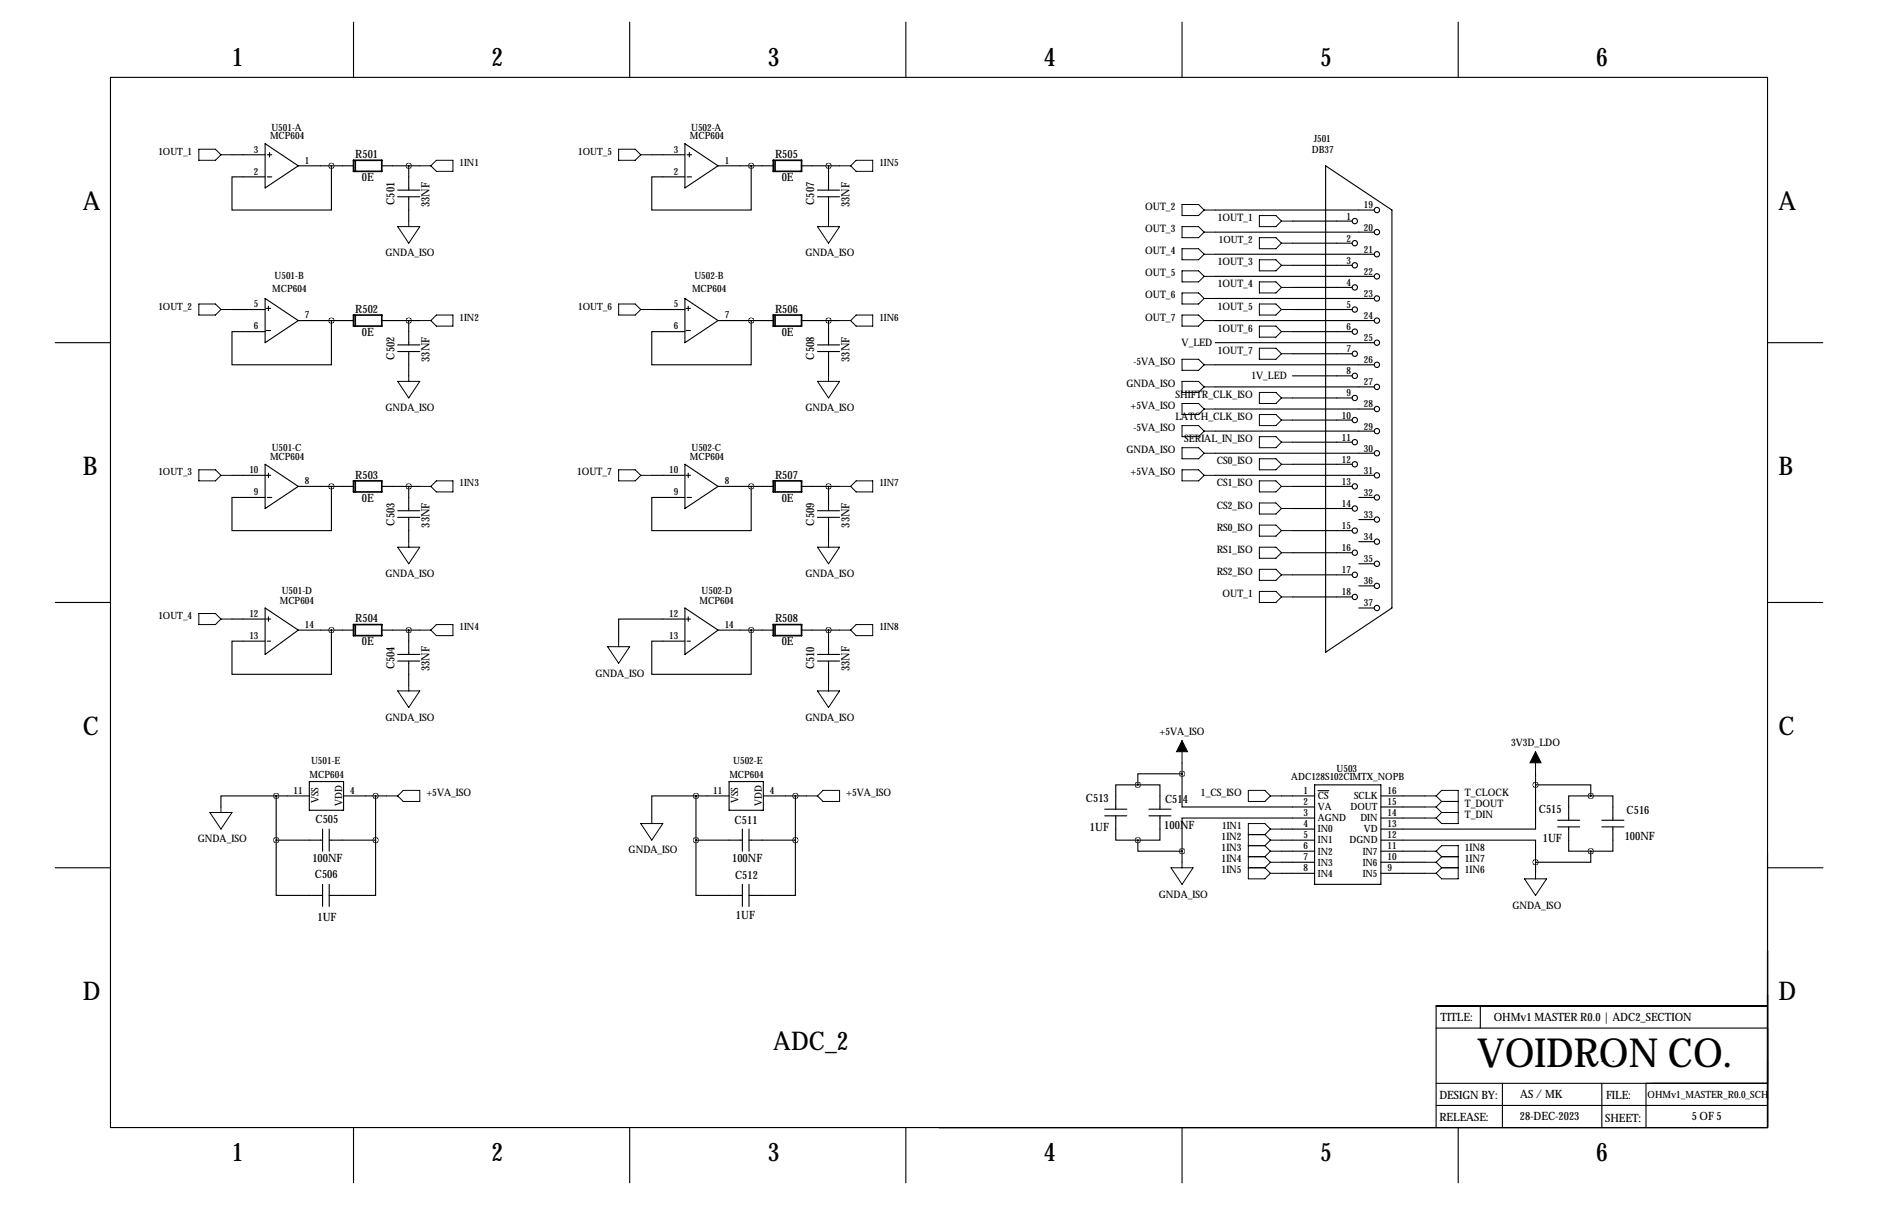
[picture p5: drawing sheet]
<svg xmlns="http://www.w3.org/2000/svg" width="432mm" height="279mm" viewBox="0 0 432 279" stroke-linecap="round" stroke-linejoin="round" font-family="sans-serif">
<g fill="none" stroke="#000" stroke-width=".25">
<path d="M25.4 17.8h381v241.3h-381zM81.3 5.1v12.7M144.8 5.1v12.7M208.3 5.1v12.7M271.8 5.1v12.7M335.3 5.1v12.7M53.3 35.6h7.7M61 33l7.6 5.1-7.6 5.1zM61.5 35.6h1M62 35.1v1M68.6 38.1h12.7M76.2 38.1v10.2h-22.9v-7.7h7.7"/>
<path d="M87.7 38.1h8.8M94 38.1v5.6M149.9 35.6h7.6M157.5 33l7.6 5.1-7.6 5.1zM158 35.6h1M158.5 35.1v1M165.1 38.1h12.7M172.7 38.1v10.2h-22.8v-7.7h7.6M184.2 38.1h8.8M190.5 38.1v5.6M304.8 38.1l15.2 10.2v91.4l-15.2 10.2zM61.5 40.6h1"/>
<path d="M91.4 43.7h5.1M91.4 45.2h5.1M94 45.2v5.6M158 40.6h1M188 43.7h5M188 45.2h5M190.5 45.2v5.6M279.4 48.3h36.6M279.4 53.3h36.6M279.4 58.4h36.6M297.2 50.8h13.7M297.2 55.9h13.7"/>
<path d="M12.7 78.7h12.7M53.3 71.1h7.7M61 68.6l7.6 5.1-7.6 5zM61.2 70.9h1M61.2 75.9h1M61.7 70.4v1M68.6 73.7h12.7M76.2 73.7v10.1h-22.9v-7.6h7.7M87.7 73.7h8.8M91.4 79.2h5.1M94 73.7v5.5M149.9 71.1h7.6"/>
<path d="M157.5 68.6l7.6 5.1-7.6 5zM157.7 70.9h1M157.7 75.9h1M158.2 70.4v1M165.1 73.7h12.7M172.7 73.7v10.1h-22.8v-7.6h7.6M184.2 73.7h8.8M188 79.2h5M190.5 73.7v5.5M279.4 78.7h36.6M279.4 73.7h36.6M279.4 63.5h36.6"/>
<path d="M279.4 68.6h36.6M297.2 76.2h13.7M297.2 71.1h13.7M297.2 61h13.7M297.2 66h13.7M406.4 78.7h12.7M91.4 80.8h5.1M94 80.8v5.6M188 80.8h5M190.5 80.8v5.6M279.4 83.8h36.6M279.4 88.9h36.6"/>
<path d="M279.4 94h36.6M279.4 99.1h36.6M297.2 81.3h13.7M297.2 86.4h13.7M297.2 91.4h13.7M297.2 96.5h13.7M53.3 109.2h7.7M61 106.7l7.6 5.1-7.6 5zM61.2 109.2h1M61.5 114.3h1M61.7 108.7v1M68.6 111.8h12.7"/>
<path d="M76.2 111.8v10.1h-22.9v-7.6h7.7M87.7 111.8h8.8M91.4 117.3h5.1M91.4 118.9h5.1M94 111.8v5.5M94 118.9v5.6M149.9 109.2h7.6M157.5 106.7l7.6 5.1-7.6 5zM157.7 109.2h1M158 114.3h1M158.2 108.7v1M165.1 111.8h12.7"/>
<path d="M172.7 111.8v10.1h-22.8v-7.6h7.6M184.2 111.8h8.8M188 117.3h5M188 118.9h5M190.5 111.8v5.5M190.5 118.9v5.6M279.4 109.2h36.6M279.4 104.1h36.6M297.2 111.8h13.7M297.2 101.6h13.7M297.2 106.7h13.7M297.2 116.8h13.7"/>
<path d="M312.4 114.3h3.6M312.4 119.4h3.6M12.7 138.4h12.7M61 139.7l7.6 5.1-7.6 5.6zM157.5 139.7l7.6 5.1-7.6 5.6zM297.2 121.9h13.7M297.2 127h13.7M297.2 132.1h13.7M297.2 137.2h13.7M312.4 124.5h3.6M312.4 129.5h3.6M312.4 134.6h3.6"/>
<path d="M312.4 139.7h3.6M406.4 138.4h12.7M53.3 142.2h7.7M61.2 142.2h1M61.5 147.3h.7M61.7 141.7v1M68.6 144.8h12.7M76.2 144.8v10.1h-22.9v-7.6h7.7M87.7 144.8h8.8M91.4 150.4h5.1M91.4 151.9h5.1M94 144.8v5.6"/>
<path d="M94 151.9v5.6M157.5 142.2h-15.3v5.1M157.7 142.2h1M158 147.3h.7M158.2 141.7v1M165.1 144.8h12.7M172.7 144.8v10.1h-22.8v-7.6h7.6M184.2 144.8h8.8M188 150.4h5M188 151.9h5M190.5 144.8v5.6M190.5 151.9v5.6"/>
<path d="M71.1 179.6h7.9v6.6h-7.9zM167.6 179.6h7.9v6.6h-7.9zM271.8 177.8v7.6h30.5M271.8 177.8h-10.2v2.5M271.8 175.3v2.5M353.1 177.8v2.5M12.7 199.4h12.7M63.5 193v12.7h10.7M63.5 182.9h-12.7v2.5M63.5 193h10.7M63.5 182.9h7.6M63.5 182.9v10.1"/>
<path d="M74.2 190.5v5.1M75.7 190.5v5.1M75.7 193h10.7M79 182.9h9.9M86.4 193v12.7h-10.7M86.4 182.9v10.1M160 193v12.7h10.7M160 182.9h-10.1v5.1M160 193h10.7M160 182.9h7.6M160 182.9v10.1M170.7 190.5v5.1"/>
<path d="M172.2 193h10.7M172.2 190.5v5.1M175.5 182.9h9.9M182.9 193v12.7h-10.7M182.9 182.9v10.1M254 187.5h5.1M254 185.9h5.1M256.5 187.5v5.5h5.1M261.6 180.3h-5.1v5.6M261.6 193v2.6h10.2M261.6 180.3h5.1v5.6M264.2 187.5h5"/>
<path d="M264.2 185.9h5M266.7 187.5v5.5h-5.1M271.8 195.6v2.5M294.6 193h7.7M294.6 182.9h7.7M294.6 190.5h7.7M294.6 195.6h7.7M294.6 198.1h7.7M302.3 188h-30.5v7.6M302.3 180.3h15.2v22.9h-15.2zM303 181.7h2.5M317.5 193h35.6v5.1"/>
<path d="M317.5 182.9h10.2M317.5 185.4h10.2M317.5 188h10.2M317.5 195.6h10.2M317.5 198.1h10.2M353.1 180.3v10.2h-35.6M353.1 180.3h12.7v2.6M353.1 198.1v2.6M358.1 190h5.1M358.1 188.5h5.1M360.7 190v5.6h5.1M365.8 182.9h-5.1v5.6"/>
<path d="M365.8 182.9h5v5.6M365.8 195.6v2.5h-12.7M368.3 190h5.1M368.3 188.5h5.1M370.8 190v5.6h-5M406.5 199.4h12.7M74.2 203.2v5.1M75.7 203.2v5.1M170.7 203.2v5.1M172.2 203.2v5.1M294.6 200.7h7.7M317.5 200.7h10.2"/>
<path d="M330.2 236.2h76.2M340.4 231.1v5.1M406.4 231.1h-76.2v28M81.3 259.1v12.7M144.8 259.1v12.7M208.3 259.1v12.7M271.8 259.1v12.7M330.2 248.9h76.2M330.2 254h76.2M335.3 259.1v12.7M345.4 248.9v10.2M368.3 243.8h.1"/>
<path d="M368.3 248.9v10.2M370.8 243.8h.1M378.5 248.9v10.2"/>
<circle cx="311.5" cy="50.8" r=".61"/>
<circle cx="311.5" cy="55.9" r=".61"/>
<circle cx="316.6" cy="53.3" r=".61"/>
<circle cx="316.6" cy="58.4" r=".61"/>
<circle cx="316.6" cy="48.3" r=".61"/>
<circle cx="311.5" cy="76.2" r=".61"/>
<circle cx="311.5" cy="66" r=".61"/>
<circle cx="311.5" cy="71.1" r=".61"/>
<circle cx="311.5" cy="61" r=".61"/>
<circle cx="316.6" cy="63.5" r=".61"/>
<circle cx="316.6" cy="68.6" r=".61"/>
<circle cx="316.6" cy="78.7" r=".61"/>
<circle cx="316.6" cy="73.7" r=".61"/>
<circle cx="311.5" cy="91.4" r=".61"/>
<circle cx="311.5" cy="81.3" r=".61"/>
<circle cx="311.5" cy="86.4" r=".61"/>
<circle cx="311.5" cy="96.5" r=".61"/>
<circle cx="316.6" cy="88.9" r=".61"/>
<circle cx="316.6" cy="94" r=".61"/>
<circle cx="316.6" cy="83.8" r=".61"/>
<circle cx="316.6" cy="99.1" r=".61"/>
<circle cx="311.5" cy="116.8" r=".61"/>
<circle cx="311.5" cy="111.8" r=".61"/>
<circle cx="311.5" cy="101.6" r=".61"/>
<circle cx="311.5" cy="106.7" r=".61"/>
<circle cx="316.6" cy="104.1" r=".61"/>
<circle cx="316.6" cy="114.3" r=".61"/>
<circle cx="316.6" cy="119.4" r=".61"/>
<circle cx="316.6" cy="109.2" r=".61"/>
<circle cx="311.5" cy="137.2" r=".61"/>
<circle cx="311.5" cy="127" r=".61"/>
<circle cx="311.5" cy="132.1" r=".61"/>
<circle cx="311.5" cy="121.9" r=".61"/>
<circle cx="316.6" cy="129.5" r=".61"/>
<circle cx="316.6" cy="124.5" r=".61"/>
<circle cx="316.6" cy="139.7" r=".61"/>
<circle cx="316.6" cy="134.6" r=".61"/>
</g>
<g fill="none" stroke="#000" stroke-width=".38">
<path d="M81.3 36.8h6.5v2.6h-6.5zM81.7 36.9v2.5M177.8 36.8h6.5v2.6h-6.5zM178.2 36.9v2.5M81.3 72.4h6.5v2.5h-6.5zM81.7 72.5v2.4M177.8 72.4h6.5v2.5h-6.5zM178.2 72.5v2.4M81.3 110.5h6.5v2.5h-6.5zM81.7 110.6v2.4M177.8 110.5h6.5v2.5h-6.5zM178.2 110.6v2.4"/>
<path d="M81.3 143.5h6.5v2.5h-6.5zM81.7 143.6v2.4M177.8 143.5h6.5v2.5h-6.5zM178.2 143.6v2.4"/>
</g>
<g fill="none" stroke="#000" stroke-width=".23">
<path d="M45.7 34.3h3.8l1.3 1.3-1.3 1.2h-3.8zM50.8 35.6h2.5M96.5 38.1h2.6M99.1 38.1l1.2-1.3h3.8v2.6h-3.8zM142.2 34.3h3.8l1.3 1.3-1.3 1.2h-3.8zM147.3 35.6h2.6M193 38.1h2.6M195.6 38.1l1.2-1.3h3.9v2.6h-3.9zM91.4 52.1h5.1l-2.5 3.8zM94 50.8v1.3M188 52.1h5l-2.5 3.8zM190.5 50.8v1.3"/>
<path d="M271.8 52.1h3.8l1.3 1.2-1.3 1.3h-3.8zM271.8 47h3.8l1.3 1.3-1.3 1.2h-3.8zM271.8 57.2h3.8l1.3 1.2-1.3 1.3h-3.8zM276.9 48.3h2.5M276.9 53.3h2.5M276.9 58.4h2.5M289.6 49.5h3.8l1.2 1.3-1.2 1.3h-3.8zM289.6 54.6h3.8l1.2 1.3-1.2 1.3h-3.8zM289.6 59.7h3.8l1.2 1.3-1.2 1.2h-3.8zM294.6 50.8h2.6M294.6 55.9h2.6M45.7 69.8h3.8l1.3 1.3-1.3 1.3h-3.8z"/>
<path d="M50.8 71.1h2.5M96.5 73.7h2.6M99.1 73.7l1.2-1.3h3.8v2.5h-3.8zM142.2 69.8h3.8l1.3 1.3-1.3 1.3h-3.8zM147.3 71.1h2.6M193 73.7h2.6M196.8 72.4h3.9v2.5h-3.9l-1.2-1.2zM271.8 72.4h3.8l1.3 1.3-1.3 1.2h-3.8zM271.8 67.3h3.8l1.3 1.3-1.3 1.2h-3.8zM271.8 62.2h3.8l1.3 1.3-1.3 1.3h-3.8zM276.9 73.7h2.5M276.9 63.5h2.5"/>
<path d="M276.9 68.6h2.5M289.6 74.9h3.8l1.2 1.3-1.2 1.3h-3.8zM289.6 69.8h3.8l1.2 1.3-1.2 1.3h-3.8zM289.6 64.8h3.8l1.2 1.2-1.2 1.3h-3.8zM294.6 71.1h2.6M294.6 61h2.6M294.6 66h2.6M294.6 76.2h2.6M91.4 87.6h5.1l-2.5 3.8zM94 86.4v1.2M188 87.6h5l-2.5 3.8zM190.5 86.4v1.2"/>
<path d="M271.8 87.6h3.8l1.3 1.3-1.3 1.3h-3.8zM271.8 92.7h3.8l1.3 1.3-1.3 1.2h-3.8zM271.8 82.5h3.8l1.3 1.3-1.3 1.3h-3.8zM271.8 97.8h3.8l1.3 1.3-1.3 1.2h-3.8zM276.9 83.8h2.5M276.9 88.9h2.5M276.9 94h2.5M276.9 99.1h2.5M289.6 80h3.8l1.2 1.3-1.2 1.2h-3.8zM289.6 90.2h3.8l1.2 1.2-1.2 1.3h-3.8zM289.6 95.2h3.8l1.2 1.3-1.2 1.3h-3.8zM294.6 81.3h2.6"/>
<path d="M294.6 91.4h2.6M294.6 96.5h2.6M45.7 107.9h3.8l1.3 1.3-1.3 1.3h-3.8zM50.8 109.2h2.5M96.5 111.8h2.6M99.1 111.8l1.2-1.3h3.8v2.5h-3.8zM142.2 107.9h3.8l1.3 1.3-1.3 1.3h-3.8zM147.3 109.2h2.6M193 111.8h2.6M195.6 111.8l1.2-1.3h3.9v2.5h-3.9zM271.8 107.9h3.8l1.3 1.3-1.3 1.3h-3.8zM271.8 102.9h3.8l1.3 1.2-1.3 1.3h-3.8z"/>
<path d="M276.9 109.2h2.5M276.9 104.1h2.5M289.6 110.5h3.8l1.2 1.3-1.2 1.2h-3.8zM289.6 105.4h3.8l1.2 1.3-1.2 1.2h-3.8zM289.6 100.3h3.8l1.2 1.3-1.2 1.3h-3.8zM289.6 115.6h3.8l1.2 1.2-1.2 1.3h-3.8zM294.6 111.8h2.6M294.6 101.6h2.6M294.6 106.7h2.6M294.6 116.8h2.6M91.4 125.7h5.1l-2.5 3.8zM94 124.5v1.2"/>
<path d="M188 125.7h5l-2.5 3.8zM190.5 124.5v1.2M289.6 125.7h3.8l1.2 1.3-1.2 1.3h-3.8zM289.6 120.7h3.8l1.2 1.2-1.2 1.3h-3.8zM289.6 130.8h3.8l1.2 1.3-1.2 1.2h-3.8zM289.6 135.9h3.8l1.2 1.3-1.2 1.2h-3.8zM294.6 121.9h2.6M294.6 127h2.6M294.6 132.1h2.6M294.6 137.2h2.6M45.7 141h3.8l1.3 1.2-1.3 1.3h-3.8zM50.8 142.2h2.5"/>
<path d="M91.4 158.8h5.1l-2.5 3.8zM94 157.5v1.3M96.5 144.8h2.6M99.1 144.8l1.2-1.3h3.8v2.5h-3.8zM139.7 148.6h5.1l-2.6 3.8zM142.2 147.3v1.3M188 158.8h5l-2.5 3.8zM190.5 157.5v1.3M193 144.8h2.6M196.8 143.5h3.9v2.5h-3.9l-1.2-1.2zM271.8 170.2v5.1M353.1 172.7v5.1"/>
<path d="M48.3 186.7h5l-2.5 3.8zM50.8 185.4v1.3M88.9 182.9h2.5M92.7 181.6h3.8v2.5h-3.8l-1.3-1.2zM147.3 189.2h5.1l-2.5 3.8zM149.9 188v1.2M185.4 182.9h2.6M188 182.9l1.2-1.3h3.8v2.5h-3.8zM269.2 199.4h5.1l-2.5 3.8zM271.8 198.1v1.3M287 181.6h3.8l1.3 1.3-1.3 1.2h-3.8zM287 191.8h3.8"/>
<path d="M287 194.3h3.8M287 196.8h3.8M287 199.4h3.8M290.8 191.8l1.3 1.2M290.8 194.3l1.3 1.3M290.8 196.8l1.3 1.3M290.8 199.4l1.3 1.3M292.1 182.9h2.5M292.1 190.5l-1.3-1.3h-3.8v12.7h3.8l1.3-1.2M292.1 190.5h2.5M292.1 190.5l-1.3 1.3M292.1 193h2.5"/>
<path d="M292.1 193l-1.3 1.3M292.1 195.6h2.5M292.1 195.6l-1.3 1.2M292.1 198.1h2.5M292.1 198.1l-1.3 1.3M327.7 182.9h2.5M327.7 195.6h2.5M327.7 198.1h2.5M327.7 188h2.5M327.7 185.4h2.5M330.2 182.9l1.3-1.3h3.8v7.6h-3.8l-1.3-1.2M330.2 195.6l1.3-1.3h3.8v7.6h-3.8l-1.3-1.2"/>
<path d="M330.2 198.1l1.3 1.3M330.2 195.6l1.3 1.2M330.2 185.4l1.3 1.3M330.2 182.9l1.3 1.2M331.5 186.7h3.8M331.5 184.1h3.8M331.5 196.8h3.8M331.5 199.4h3.8M331.5 199.4l-1.3 1.3M331.5 196.8l-1.3 1.3M331.5 186.7l-1.3 1.3M331.5 184.1l-1.3 1.3"/>
<path d="M292.1 200.7h2.5M327.7 200.7h2.5M350.5 201.9h5.1l-2.5 3.8zM353.1 200.7v1.2"/>
</g>
<path d="M271.8 170.2l1.2 2.5h-2.5zM353.1 172.7l1.2 2.6h-2.5z" fill="#000" stroke="#000" stroke-width=".23"/>
<path d="M93.9 38.1a.05 .05 0 0 0 .1 0 .05 .05 0 0 0-.1 0zM93.9 73.7a.05 .05 0 0 0 .1 0 .05 .05 0 0 0-.1 0zM93.9 111.8a.05 .05 0 0 0 .1 0 .05 .05 0 0 0-.1 0zM93.9 144.8a.05 .05 0 0 0 .1 0 .05 .05 0 0 0-.1 0zM86.3 193a.05 .05 0 0 0 .1 0 .05 .05 0 0 0-.1 0zM86.3 182.9a.05 .05 0 0 0 .1 0 .05 .05 0 0 0-.1 0zM172.7 144.8a.05 .05 0 0 0 .1 0 .05 .05 0 0 0-.1 0zM172.7 111.8a.05 .05 0 0 0 .1 0 .05 .05 0 0 0-.1 0zM172.7 38.1a.05 .05 0 0 0 .1 0 .05 .05 0 0 0-.1 0zM172.7 73.7a.05 .05 0 0 0 .1 0 .05 .05 0 0 0-.1 0zM182.8 193a.05 .05 0 0 0 .1 0 .05 .05 0 0 0-.1 0zM182.8 182.9a.05 .05 0 0 0 .1 0 .05 .05 0 0 0-.1 0zM160 193a.05 .05 0 0 0 .1 0 .05 .05 0 0 0-.1 0zM160 182.9a.05 .05 0 0 0 .1 0 .05 .05 0 0 0-.1 0zM261.6 193a.05 .05 0 0 0 .1 0 .05 .05 0 0 0-.1 0zM271.7 195.6a.05 .05 0 0 0 .1 0 .05 .05 0 0 0-.1 0zM261.6 180.3a.05 .05 0 0 0 .1 0 .05 .05 0 0 0-.1 0zM271.7 177.8a.05 .05 0 0 0 .1 0 .05 .05 0 0 0-.1 0zM365.7 182.9a.05 .05 0 0 0 .1 0 .05 .05 0 0 0-.1 0zM353 180.3a.05 .05 0 0 0 .1 0 .05 .05 0 0 0-.1 0zM365.7 195.6a.05 .05 0 0 0 .1 0 .05 .05 0 0 0-.1 0zM353 198.1a.05 .05 0 0 0 .1 0 .05 .05 0 0 0-.1 0z" fill="#000" stroke="#000" stroke-width="1.3"/>
<text font-size="9.2" x="339.6" y="245.2">VOIDRON CO.</text>
<g font-size="5.9">
<text x="53.3" y="15.2">1</text>
<text x="113" y="15.2">2</text>
<text x="176.5" y="15.2">3</text>
<text x="240" y="15.2">4</text>
<text x="303.5" y="15.2">5</text>
<text x="367" y="15.2">6</text>
<text x="19" y="48.3">A</text>
<text x="408.9" y="48.3">A</text>
<text x="19" y="109.2">B</text>
<text x="408.9" y="109.2">B</text>
<text x="19" y="168.9">C</text>
<text x="408.9" y="168.9">C</text>
<text x="19" y="229.9">D</text>
<text x="408.9" y="229.9">D</text>
<text x="177.8" y="241.3">ADC_2</text>
<text x="53.3" y="266.7">1</text>
<text x="113" y="266.7">2</text>
<text x="176.5" y="266.7">3</text>
<text x="240" y="266.7">4</text>
<text x="303.5" y="266.7">5</text>
<text x="367" y="266.7">6</text>
</g>
<g font-size="2.6">
<text x="81.7" y="36.3">R501</text>
<text x="83.2" y="41.6">0E</text>
<text x="178.2" y="36.3">R505</text>
<text x="179.7" y="41.6">0E</text>
<text x="90.7" y="47.1" transform="rotate(-90 90.7 47.1)">C501</text>
<text x="98.8" y="47.6" transform="rotate(-90 98.8 47.6)">33NF</text>
<text x="187.2" y="47.1" transform="rotate(-90 187.2 47.1)">C507</text>
<text x="195.3" y="47.6" transform="rotate(-90 195.3 47.6)">33NF</text>
<text x="81.7" y="71.9">R502</text>
<text x="178.2" y="71.9">R506</text>
<text x="83.2" y="77.2">0E</text>
<text x="179.7" y="77.2">0E</text>
<text x="90.7" y="82.6" transform="rotate(-90 90.7 82.6)">C502</text>
<text x="98.8" y="83.1" transform="rotate(-90 98.8 83.1)">33NF</text>
<text x="187.2" y="82.6" transform="rotate(-90 187.2 82.6)">C508</text>
<text x="195.3" y="83.1" transform="rotate(-90 195.3 83.1)">33NF</text>
<text x="81.7" y="110">R503</text>
<text x="178.2" y="110">R507</text>
<text x="83.2" y="115.3">0E</text>
<text x="179.7" y="115.3">0E</text>
<text x="90.7" y="120.7" transform="rotate(-90 90.7 120.7)">C503</text>
<text x="98.8" y="121.2" transform="rotate(-90 98.8 121.2)">33NF</text>
<text x="187.2" y="120.7" transform="rotate(-90 187.2 120.7)">C509</text>
<text x="195.3" y="121.2" transform="rotate(-90 195.3 121.2)">33NF</text>
<text x="81.7" y="143">R504</text>
<text x="178.2" y="143">R508</text>
<text x="83.2" y="148.3">0E</text>
<text x="179.7" y="148.3">0E</text>
<text x="90.7" y="153.8" transform="rotate(-90 90.7 153.8)">C504</text>
<text x="98.8" y="154.2" transform="rotate(-90 98.8 154.2)">33NF</text>
<text x="187.2" y="153.8" transform="rotate(-90 187.2 153.8)">C510</text>
<text x="195.3" y="154.2" transform="rotate(-90 195.3 154.2)">33NF</text>
<text x="249.7" y="184.3">C513</text>
<text x="267.9" y="184.6">C514</text>
<text x="72.5" y="189.2">C505</text>
<text x="168.9" y="189.3">C511</text>
<text x="250.6" y="191">1UF</text>
<text x="267.7" y="190.6">100NF</text>
<text x="353.8" y="186.9">C515</text>
<text x="374" y="187">C516</text>
<text x="354.7" y="193.5">1UF</text>
<text x="373.6" y="192.9">100NF</text>
<text x="71.8" y="198.2">100NF</text>
<text x="72.4" y="201.7">C506</text>
<text x="168.3" y="198.2">100NF</text>
<text x="169" y="202">C512</text>
<text x="73" y="211.6">1UF</text>
<text x="169.2" y="211.1">1UF</text>
<text x="331.2" y="234.7">TITLE:</text>
<text x="343.5" y="234.6">OHMv1 MASTER R0.0 | ADC2_SECTION</text>
<text x="331" y="252.5">DESIGN BY:</text>
<text x="331" y="257.6">RELEASE:</text>
<text x="349.5" y="257.4">28-DEC-2023</text>
<text x="349.5" y="252.2">AS / MK</text>
<text x="369.1" y="257.8">SHEET:</text>
<text x="369.3" y="252.5">FILE:</text>
<text x="389" y="257.4">5 OF 5</text>
</g>
<g font-size="2.4">
<text x="263.3" y="48.3">OUT_2</text>
<text x="263.3" y="53.3">OUT_3</text>
<text x="280" y="50.8">1OUT_1</text>
<text x="88.6" y="58.9">GNDA_ISO</text>
<text x="185.2" y="58.9">GNDA_ISO</text>
<text x="263.3" y="58.4">OUT_4</text>
<text x="263.3" y="63.5">OUT_5</text>
<text x="280" y="61">1OUT_3</text>
<text x="263.3" y="68.6">OUT_6</text>
<text x="280" y="66">1OUT_4</text>
<text x="280" y="71.1">1OUT_5</text>
<text x="263.3" y="73.7">OUT_7</text>
<text x="280" y="76.2">1OUT_6</text>
<text x="260.6" y="83.8">-5VA_ISO</text>
<text x="271.7" y="79.5">V_LED</text>
<text x="280" y="81.3">1OUT_7</text>
<text x="259" y="88.9">GNDA_ISO</text>
<text x="287.7" y="87">1V_LED</text>
<text x="88.6" y="94.5">GNDA_ISO</text>
<text x="185.2" y="94.5">GNDA_ISO</text>
<text x="259.9" y="94">+5VA_ISO</text>
<text x="270.2" y="91.4">SHIFTR_CLK_ISO</text>
<text x="260.6" y="99.1">-5VA_ISO</text>
<text x="270.2" y="96.5">LATCH_CLK_ISO</text>
<text x="272.3" y="101.6">SERIAL_IN_ISO</text>
<text x="259" y="104.1">GNDA_ISO</text>
<text x="279.8" y="106.7">CS0_ISO</text>
<text x="132.7" y="109.2">1OUT_7</text>
<text x="259.9" y="109.2">+5VA_ISO</text>
<text x="279.8" y="111.8">CS1_ISO</text>
<text x="279.8" y="116.8">CS2_ISO</text>
<text x="279.8" y="121.9">RS0_ISO</text>
<text x="279.8" y="127">RS1_ISO</text>
<text x="88.6" y="132.6">GNDA_ISO</text>
<text x="185.2" y="132.6">GNDA_ISO</text>
<text x="279.8" y="132.1">RS2_ISO</text>
<text x="281.1" y="137.2">OUT_1</text>
<text x="136.9" y="155.4">GNDA_ISO</text>
<text x="88.6" y="165.6">GNDA_ISO</text>
<text x="185.2" y="165.6">GNDA_ISO</text>
<text x="266.6" y="168.9">+5VA_ISO</text>
<text x="347.4" y="171.4">3V3D_LDO</text>
<text x="98" y="182.9">+5VA_ISO</text>
<text x="194.6" y="182.9">+5VA_ISO</text>
<text x="276.1" y="182.9">1_CS_ISO</text>
<text x="336.8" y="185.4">T_DOUT</text>
<text x="336.8" y="182.9">T_CLOCK</text>
<text x="336.8" y="188">T_DIN</text>
<text x="45.5" y="193.5">GNDA_ISO</text>
<text x="144.5" y="196.1">GNDA_ISO</text>
<text x="280.9" y="193">1IN2</text>
<text x="280.9" y="195.6">1IN3</text>
<text x="336.8" y="195.6">1IN8</text>
<text x="280.9" y="198.1">1IN4</text>
<text x="280.9" y="200.7">1IN5</text>
<text x="336.8" y="200.7">1IN6</text>
<text x="336.8" y="198.1">1IN7</text>
<text x="266.4" y="206.2">GNDA_ISO</text>
<text x="347.7" y="208.8">GNDA_ISO</text>
</g>
<g font-size="2.3">
<text x="36.4" y="35.6">1OUT_1</text>
<text x="58.4" y="35.1">3</text>
<text x="62.1" y="32">MCP604</text>
<text x="62.4" y="30">U501-A</text>
<text x="132.9" y="35.6">1OUT_5</text>
<text x="154.9" y="35.1">3</text>
<text x="158.6" y="32">MCP604</text>
<text x="158.9" y="30">U502-A</text>
<text x="301.6" y="35.2">DB37</text>
<text x="302.2" y="32.6">J501</text>
<text x="58.4" y="40.1">2</text>
<text x="70.1" y="37.6">1</text>
<text x="105.7" y="38.1">1IN1</text>
<text x="154.9" y="40.1">2</text>
<text x="166.6" y="37.6">1</text>
<text x="202.2" y="38.1">1IN5</text>
<text x="313.6" y="47.9">19</text>
<text x="309.6" y="50.4">1</text>
<text x="313.6" y="53">20</text>
<text x="280.3" y="55.9">1OUT_2</text>
<text x="309.6" y="55.5">2</text>
<text x="313.6" y="58.1">21</text>
<text x="63.1" y="64.2">U501-B</text>
<text x="159.7" y="64.2">U502-B</text>
<text x="309.6" y="60.6">3</text>
<text x="309.6" y="65.7">4</text>
<text x="313.6" y="63.1">22</text>
<text x="36.4" y="71.1">1OUT_2</text>
<text x="58.4" y="70.6">5</text>
<text x="62.6" y="67.1">MCP604</text>
<text x="132.9" y="71.1">1OUT_6</text>
<text x="154.9" y="70.6">5</text>
<text x="159.1" y="67.1">MCP604</text>
<text x="309.6" y="70.8">5</text>
<text x="313.6" y="68.2">23</text>
<text x="58.4" y="75.7">6</text>
<text x="70.1" y="73.2">7</text>
<text x="105.7" y="73.7">1IN2</text>
<text x="154.9" y="75.7">6</text>
<text x="166.6" y="73.2">7</text>
<text x="202.2" y="73.7">1IN6</text>
<text x="309.6" y="75.8">6</text>
<text x="313.6" y="73.3">24</text>
<text x="309.6" y="80.9">7</text>
<text x="313.6" y="78.4">25</text>
<text x="313.6" y="83.5">26</text>
<text x="309.6" y="86">8</text>
<text x="313.6" y="88.5">27</text>
<text x="309.6" y="91.1">9</text>
<text x="313.6" y="93.6">28</text>
<text x="308.5" y="96.2">10</text>
<text x="308.5" y="101.2">11</text>
<text x="313.6" y="98.7">29</text>
<text x="62.1" y="105.7">MCP604</text>
<text x="62.5" y="103.6">U501-C</text>
<text x="158.6" y="105.7">MCP604</text>
<text x="159" y="103.6">U502-C</text>
<text x="308.5" y="106.3">12</text>
<text x="313.6" y="103.8">30</text>
<text x="36.4" y="109.2">1OUT_3</text>
<text x="57.3" y="108.7">10</text>
<text x="58.4" y="113.8">9</text>
<text x="70.1" y="111.3">8</text>
<text x="105.7" y="111.8">1IN3</text>
<text x="153.8" y="108.7">10</text>
<text x="154.9" y="113.8">9</text>
<text x="166.6" y="111.3">8</text>
<text x="202.2" y="111.8">1IN7</text>
<text x="308.5" y="111.4">13</text>
<text x="313.6" y="108.9">31</text>
<text x="313.6" y="113.9">32</text>
<text x="308.5" y="116.5">14</text>
<text x="313.6" y="119">33</text>
<text x="308.5" y="121.6">15</text>
<text x="313.6" y="124.1">34</text>
<text x="308.5" y="126.6">16</text>
<text x="308.5" y="131.7">17</text>
<text x="313.6" y="129.2">35</text>
<text x="64.8" y="136.5">U501-D</text>
<text x="161.3" y="136.5">U502-D</text>
<text x="308.5" y="136.8">18</text>
<text x="313.6" y="134.3">36</text>
<text x="36.4" y="142.2">1OUT_4</text>
<text x="57.3" y="141.7">12</text>
<text x="64.3" y="138.7">MCP604</text>
<text x="153.8" y="141.7">12</text>
<text x="160.8" y="138.7">MCP604</text>
<text x="313.6" y="139.3">37</text>
<text x="57.3" y="146.8">13</text>
<text x="70.1" y="144.3">14</text>
<text x="105.7" y="144.8">1IN4</text>
<text x="153.8" y="146.8">13</text>
<text x="166.6" y="144.3">14</text>
<text x="202.2" y="144.8">1IN8</text>
<text x="71.2" y="178.8">MCP604</text>
<text x="71.5" y="175.5">U501-E</text>
<text x="167.7" y="178.8">MCP604</text>
<text x="168.6" y="175.6">U502-E</text>
<text x="296.9" y="179.3">ADC128S102CIMTX_NOPB</text>
<text x="307.3" y="177.3">U503</text>
<text x="67.5" y="182.4">11</text>
<text x="73.2" y="184.5" transform="rotate(-90 73.2 184.5)">VSS</text>
<text x="78.6" y="185.2" transform="rotate(-90 78.6 185.2)">VDD</text>
<text x="80.5" y="182.4">4</text>
<text x="164" y="182.4">11</text>
<text x="169.7" y="184.5" transform="rotate(-90 169.7 184.5)">VSS</text>
<text x="175.2" y="185.2" transform="rotate(-90 175.2 185.2)">VDD</text>
<text x="177" y="182.4">4</text>
<text x="299.7" y="182.4">1</text>
<text x="299.7" y="184.9">2</text>
<text x="303" y="183.6">CS</text>
<text x="311.3" y="183.6">SCLK</text>
<text x="319" y="184.9">15</text>
<text x="319" y="182.4">16</text>
<text x="281" y="190.5">1IN1</text>
<text x="299.7" y="187.5">3</text>
<text x="299.7" y="190">4</text>
<text x="303" y="186.2">VA</text>
<text x="303" y="188.7">AGND</text>
<text x="303" y="191.3">IN0</text>
<text x="310.5" y="186.2">DOUT</text>
<text x="312.8" y="188.7">DIN</text>
<text x="313.6" y="191.3">VD</text>
<text x="319" y="190">13</text>
<text x="319" y="187.5">14</text>
<text x="299.7" y="192.5">5</text>
<text x="299.7" y="195.1">6</text>
<text x="299.7" y="197.6">7</text>
<text x="303" y="193.8">IN1</text>
<text x="303" y="196.3">IN2</text>
<text x="310.3" y="193.8">DGND</text>
<text x="313.3" y="196.3">IN7</text>
<text x="319" y="197.6">10</text>
<text x="319" y="195.1">11</text>
<text x="319" y="192.5">12</text>
<text x="299.7" y="200.2">8</text>
<text x="303" y="198.9">IN3</text>
<text x="303" y="201.4">IN4</text>
<text x="313.3" y="201.4">IN5</text>
<text x="313.3" y="198.9">IN6</text>
<text x="319" y="200.2">9</text>
<text x="378.8" y="252.3">OHMv1_MASTER_R0.0_SCH</text>
</g>
</svg>
